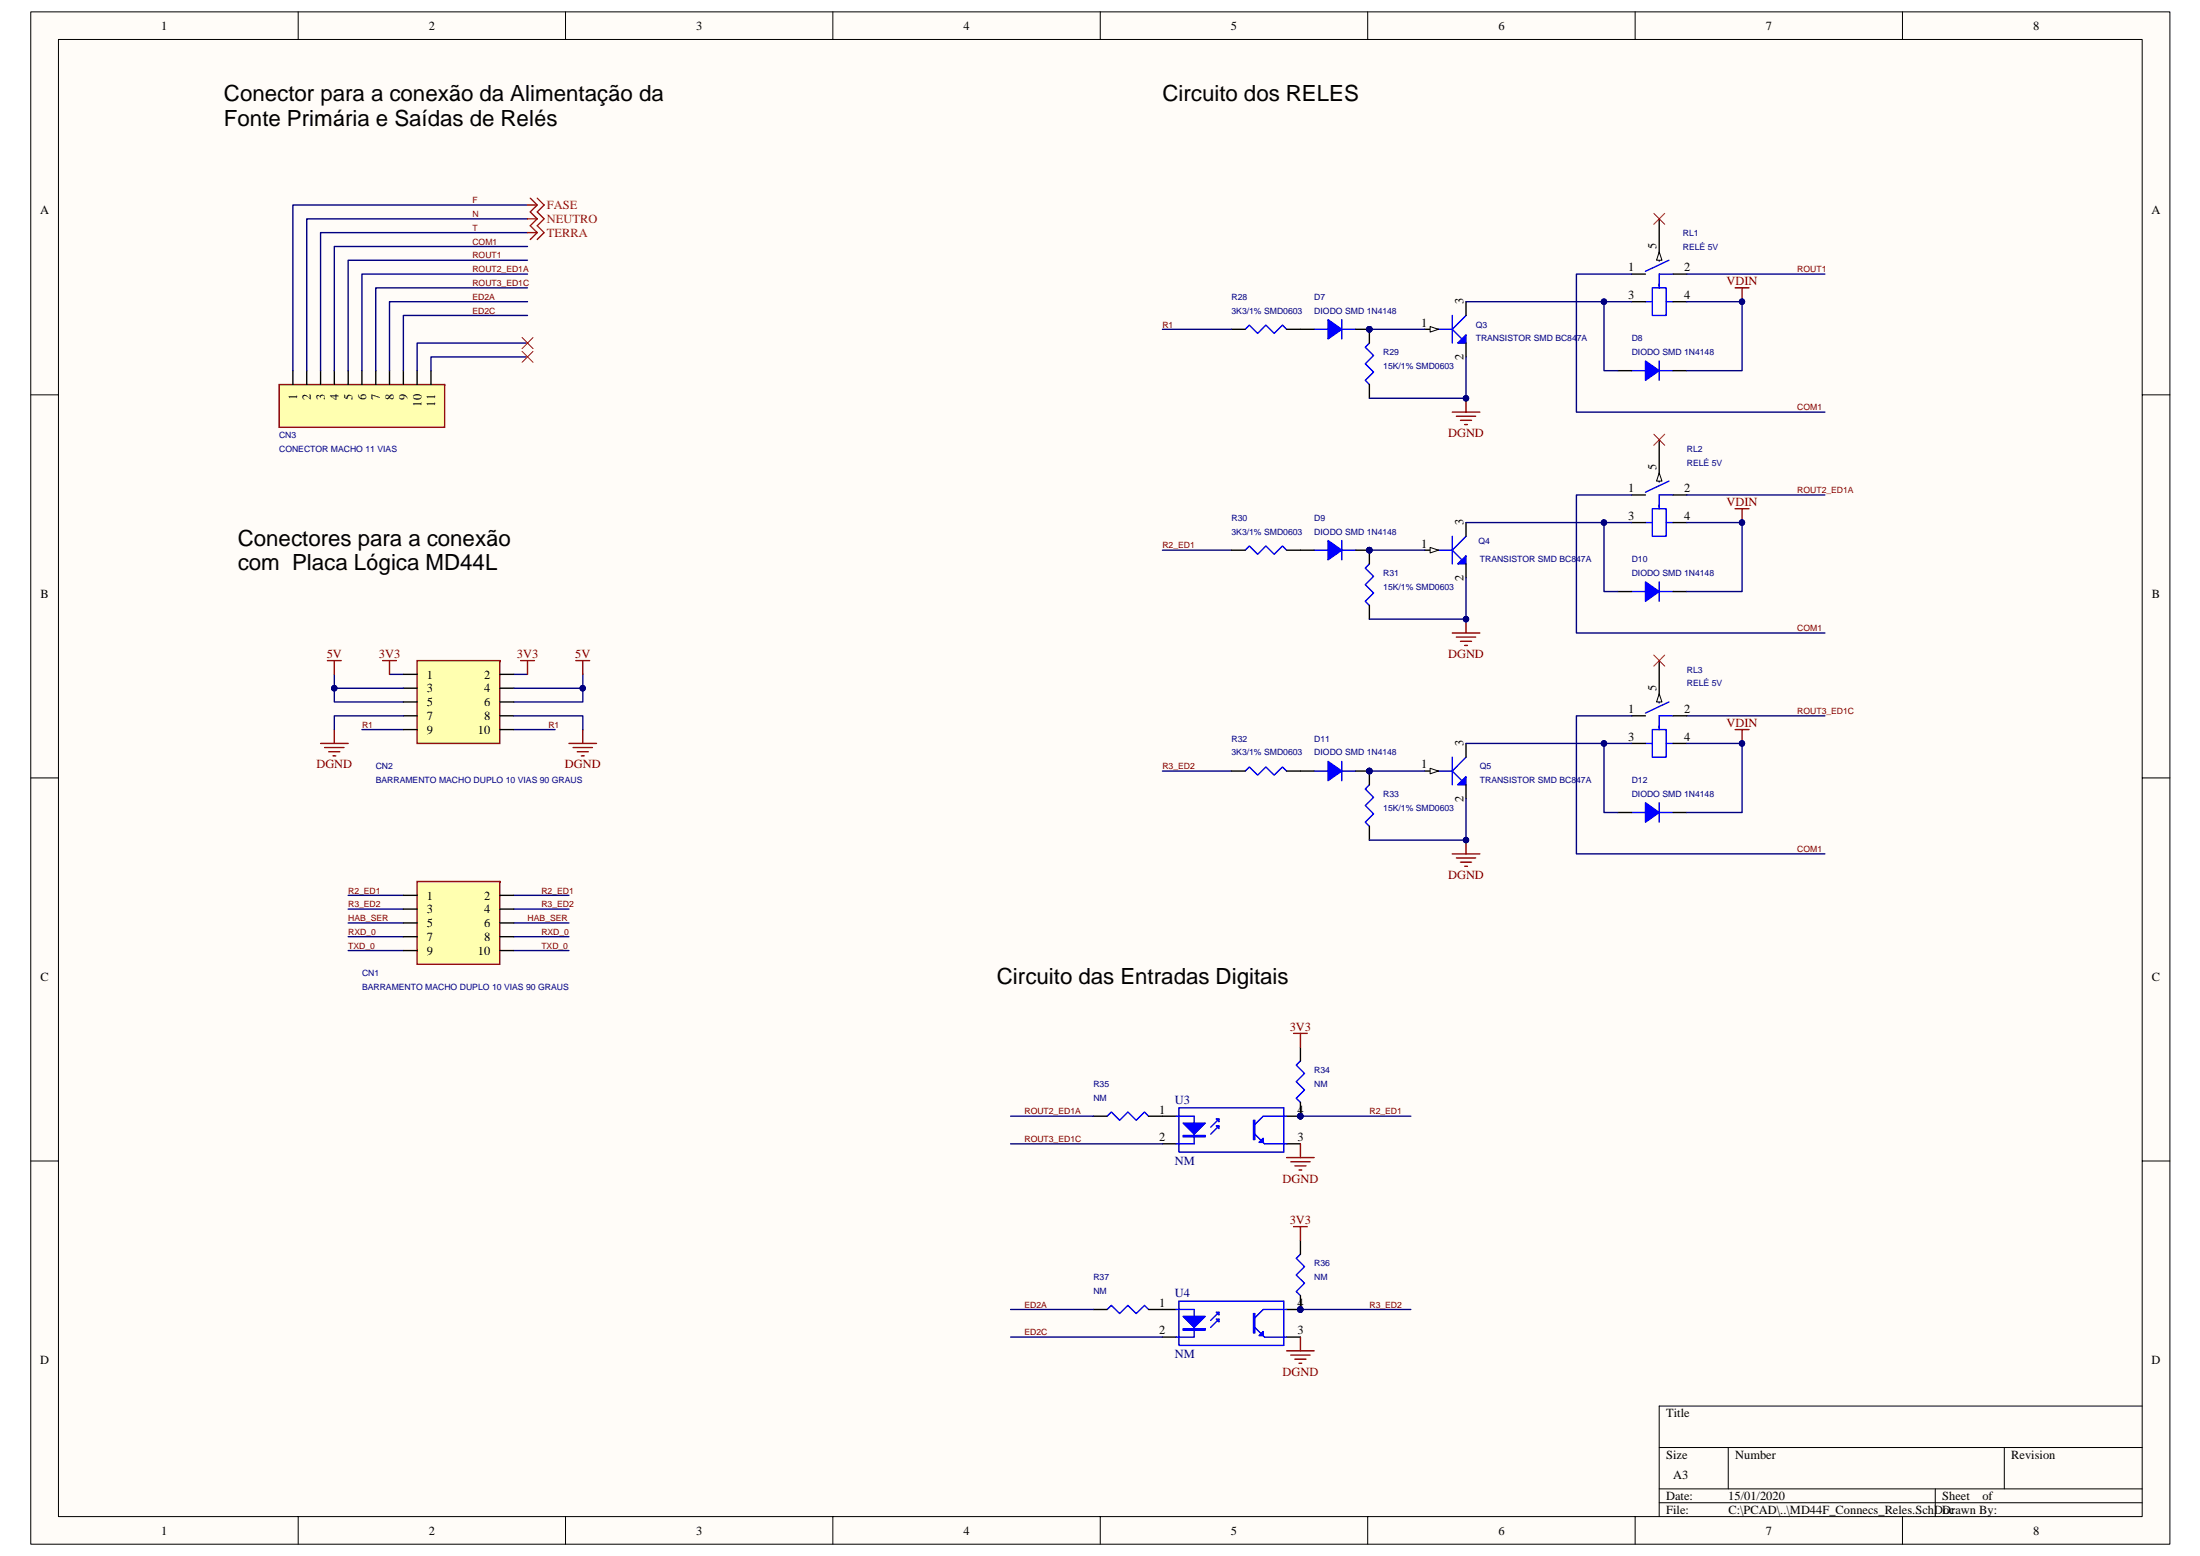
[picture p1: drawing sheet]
<svg xmlns="http://www.w3.org/2000/svg" width="420mm" height="297mm" viewBox="0 0 420 297" stroke-linecap="round" stroke-linejoin="round" font-family="sans-serif">
<path d="M5.9 2.3h408.5v292.5h-408.5z" fill="#fffcf8"/>
<path d="M5.9 2.3h408.5v292.5h-408.5z" fill="none" stroke="#000" stroke-width=".19"/>
<path d="M11.2 7.6h397.9v281.9h-397.9z" fill="#fffcf8"/>
<g fill="none" stroke="#000" stroke-width=".19">
<path d="M11.2 7.5h397.9v282h-397.9zM56.9 2.2v5.3M108 2.2v5.3M159.1 2.2v5.3M210.1 2.2v5.3M261.2 2.2v5.3M312.3 2.2v5.3M363.3 2.2v5.3M5.9 75.4h5.2M409.1 75.4h5.3M5.9 148.5h5.2M409.1 148.5h5.3"/>
<path d="M5.9 221.6h5.2M409.1 221.6h5.3M316.9 276.3h92.2M330.1 276.3v7.9M382.8 276.3v7.9M409.1 268.4h-92.2v21.1M56.9 289.5v5.3M108 289.5v5.3M159.1 289.5v5.3M210.1 289.5v5.3M261.2 289.5v5.3M312.3 289.5v5.3"/>
<path d="M316.9 284.2h92.2M316.9 286.9h92.2M363.3 289.5v5.3M369.6 284.2v5.3"/>
</g>
<path d="M222 105h13.2M322.1 136.7h26.4M222 147.2h13.2" fill="none" stroke="#000080" stroke-width=".26"/>
<path d="M261.5 65.5l-.8 .8 1.6 1.6-1.6 1.5 1.6 1.6-1.6 1.6 .8 .8M311.6 155.1h2.7M316.9 153.2v3.8M316.9 155.1h2.6" fill="none" stroke="#00f" stroke-width=".26"/>
<path d="M261.5 62.9v2.6M261.5 73.4v2.6" fill="none" stroke="#000" stroke-width=".26"/>
<circle cx="261.5" cy="62.9" r=".52" fill="#000080" stroke="#000080" stroke-width=".19"/>
<path d="M314.3 153.2l2.6 1.9-2.6 1.9z" fill="#00f"/>
<path d="M251 147.2h2.6M256.3 145.4v3.6M256.3 147.2h2.6M314.3 153.2l2.6 1.9-2.6 1.9z" fill="none" stroke="#00f" stroke-width=".26"/>
<path d="M309 155.1h2.6M319.5 155.1h2.6" fill="none" stroke="#000" stroke-width=".26"/>
<path d="M253.6 145.4l2.7 1.8-2.7 1.8z" fill="#00f"/>
<path d="M315.6 139.3h2.6v5.2h-2.6zM316.9 134h.1M318.7 134l-4.4 2.1M319.5 136.7h-2.6v2.6M237.8 147.2l.8-.8 1.6 1.6 1.6-1.6 1.5 1.6 1.6-1.6 .8 .8M253.6 145.4l2.7 1.8-2.7 1.8zM261.5 149.8l-.8 .8 1.6 1.6-1.6 1.6 1.6 1.6-1.6 1.6 .8 .7M314.3 141.9h1.3M318.2 141.9h1.3" fill="none" stroke="#00f" stroke-width=".26"/>
<path d="M311.6 136.7h2.7M316.9 126.1v7.9M319.5 136.7h2.6M235.2 147.2h2.6M245.7 147.2h5.3M258.9 147.2h2.6v2.6M261.5 157.7v2.7M311.6 141.9h2.7M319.5 141.9h2.6" fill="none" stroke="#000" stroke-width=".26"/>
<circle cx="261.5" cy="147.2" r=".52" fill="#000080" stroke="#000080" stroke-width=".19"/>
<path d="M316.9 132.4l.5 1.6h-1z" fill="#fffcf8"/>
<path d="M316.9 132.4l.5 1.6h-1z" fill="none" stroke="#000" stroke-width=".19"/>
<path d="M251 62.9h2.6M256.3 61v3.7M256.3 62.9h2.6" fill="none" stroke="#00f" stroke-width=".26"/>
<path d="M253.6 61l2.7 1.9-2.7 1.8z" fill="#00f"/>
<path d="M253.6 61l2.7 1.9-2.7 1.8z" fill="none" stroke="#00f" stroke-width=".26"/>
<path d="M248.4 62.9h2.6M258.9 62.9h2.6" fill="none" stroke="#000" stroke-width=".26"/>
<circle cx="261.5" cy="62.9" r=".52" fill="#000080" stroke="#000080" stroke-width=".19"/>
<path d="M280 63.9v1.6h-1.6z" fill="#00f"/>
<path d="M274.7 62.9h2.7M277.4 60.2v5.3M280 60.2l-2.6 2.7 1.8 1.8M280 63.9v1.6h-1.6z" fill="none" stroke="#00f" stroke-width=".26"/>
<path d="M280 57.6v2.6M272.1 62.9h2.6" fill="none" stroke="#000" stroke-width=".26"/>
<path d="M273.1 62.3l1.6 .6-1.6 .5z" fill="#fffcf8"/>
<path d="M273.1 62.3l1.6 .6-1.6 .5z" fill="none" stroke="#000" stroke-width=".19"/>
<path d="M311.6 52.3h2.7M311.6 57.6h2.7M316.9 41.8v7.9M319.5 52.3h2.6M319.5 57.6h2.6M280 65.5v2.6" fill="none" stroke="#000" stroke-width=".26"/>
<path d="M314.3 57.6h1.3M315.6 54.9h2.6v5.3h-2.6zM316.9 49.7h.1M318.2 57.6h1.3M318.7 49.7l-4.4 2.1M319.5 52.3h-2.6v2.6" fill="none" stroke="#00f" stroke-width=".26"/>
<path d="M316.9 48.1l.5 1.6h-1z" fill="#fffcf8"/>
<path d="M316.9 48.1l.5 1.6h-1z" fill="none" stroke="#000" stroke-width=".19"/>
<path d="M311.6 70.8h2.7M316.9 68.9v3.7M316.9 70.8h2.6" fill="none" stroke="#00f" stroke-width=".26"/>
<path d="M314.3 68.9l2.6 1.9-2.6 1.8z" fill="#00f"/>
<path d="M314.3 68.9l2.6 1.9-2.6 1.8z" fill="none" stroke="#00f" stroke-width=".26"/>
<path d="M309 70.8h2.6M319.5 70.8h2.6" fill="none" stroke="#000" stroke-width=".26"/>
<path d="M278.4 149.8l1.6-1.5v1.5z" fill="#00f"/>
<path d="M274.7 147.2h2.7M277.4 144.5v5.3M278.4 149.8l1.6-1.5v1.5zM280 144.5l-2.6 2.7 1.8 1.8" fill="none" stroke="#00f" stroke-width=".26"/>
<path d="M272.1 147.2h2.6M280 141.9v2.6" fill="none" stroke="#000" stroke-width=".26"/>
<path d="M273.1 146.7l1.6 .5-1.6 .5z" fill="#fffcf8"/>
<path d="M273.1 146.7l1.6 .5-1.6 .5z" fill="none" stroke="#000" stroke-width=".19"/>
<path d="M235.2 105h2.6M245.7 105h2.7M261.5 105v2.7M261.5 115.6v2.6M280 149.8v2.7" fill="none" stroke="#000" stroke-width=".26"/>
<path d="M237.8 105l.8-.8 1.6 1.6 1.6-1.6 1.5 1.6 1.6-1.6 .8 .8M251 105h2.6M256.3 103.2v3.7M256.3 105h2.6M261.5 107.7l-.8 .8 1.6 1.5-1.6 1.6 1.6 1.6-1.6 1.6 .8 .8" fill="none" stroke="#00f" stroke-width=".26"/>
<circle cx="261.5" cy="105" r=".52" fill="#000080" stroke="#000080" stroke-width=".19"/>
<path d="M253.6 103.2l2.7 1.8-2.7 1.9z" fill="#00f"/>
<path d="M253.6 103.2l2.7 1.8-2.7 1.9z" fill="none" stroke="#00f" stroke-width=".26"/>
<path d="M248.4 105h2.6M258.9 105h2.6" fill="none" stroke="#000" stroke-width=".26"/>
<circle cx="261.5" cy="105" r=".52" fill="#000080" stroke="#000080" stroke-width=".19"/>
<path d="M278.4 107.7l1.6-1.6v1.6z" fill="#00f"/>
<path d="M274.7 105h2.7M277.4 102.4v5.3M278.4 107.7l1.6-1.6v1.6zM280 102.4l-2.6 2.6 1.8 1.9" fill="none" stroke="#00f" stroke-width=".26"/>
<path d="M280 99.8v2.6M272.1 105h2.6" fill="none" stroke="#000" stroke-width=".26"/>
<path d="M273.1 104.5l1.6 .5-1.6 .6z" fill="#fffcf8"/>
<path d="M273.1 104.5l1.6 .5-1.6 .6z" fill="none" stroke="#000" stroke-width=".19"/>
<path d="M235.2 62.9h2.6M245.7 62.9h2.7M311.6 94.5h2.7M311.6 99.8h2.7M316.9 83.9v7.9M319.5 94.5h2.6M319.5 99.8h2.6M280 107.7v2.6" fill="none" stroke="#000" stroke-width=".26"/>
<path d="M237.8 62.9l.8-.8 1.6 1.5 1.6-1.5 1.5 1.5 1.6-1.5 .8 .8M314.3 99.8h1.3M315.6 97.1h2.6v5.3h-2.6zM316.9 91.8h.1M318.2 99.8h1.3M318.7 91.8l-4.4 2.2M319.5 94.5h-2.6v2.6" fill="none" stroke="#00f" stroke-width=".26"/>
<path d="M316.9 90.3l.5 1.5h-1z" fill="#fffcf8"/>
<path d="M316.9 90.3l.5 1.5h-1z" fill="none" stroke="#000" stroke-width=".19"/>
<path d="M311.6 112.9h2.7M316.9 111.1v3.7M316.9 112.9h2.6" fill="none" stroke="#00f" stroke-width=".26"/>
<path d="M314.3 111.1l2.6 1.8-2.6 1.9z" fill="#00f"/>
<path d="M314.3 111.1l2.6 1.8-2.6 1.9z" fill="none" stroke="#00f" stroke-width=".26"/>
<path d="M309 112.9h2.6M319.5 112.9h2.6" fill="none" stroke="#000" stroke-width=".26"/>
<g fill="none" stroke="#800000" stroke-width=".26">
<path d="M331.4 54.9h2.6M332.7 54.9v2.7M331.4 97.1h2.6M332.7 97.1v2.7M280 118.2v2.6M277.4 120.8h5.2M278.1 121.6h3.7M278.9 122.4h2.1M279.7 123.2h.6M277.4 163h5.2M278.1 163.8h3.7M278.9 164.6h2.1"/>
<path d="M279.7 165.4h.6M280 160.4v2.6"/>
</g>
<g fill="#000080" stroke="#000080" stroke-width=".19">
<circle cx="332.7" cy="57.6" r=".52"/>
<circle cx="280" cy="118.2" r=".52"/>
<circle cx="332.7" cy="99.8" r=".52"/>
<circle cx="280" cy="160.4" r=".52"/>
<circle cx="261.5" cy="105" r=".52"/>
<circle cx="306.3" cy="99.8" r=".52"/>
<circle cx="111.3" cy="131.4" r=".52"/>
<circle cx="63.8" cy="131.4" r=".53"/>
</g>
<g fill="none" stroke="#000080" stroke-width=".26">
<path d="M222 62.9h13.2M306.3 99.8v13.1h2.7M261.5 105h10.6M63.8 128.7v5.3h13.2M69.1 139.3h7.9M74.4 128.7h2.6M98.1 139.3h7.9M98.1 128.7h2.6M111.3 128.7v5.3h-13.2M66.5 170.9h10.5M66.5 173.5h10.5M66.5 176.2h10.5"/>
<path d="M66.5 178.8h10.5M98.1 170.9h10.6M98.1 173.5h10.6M98.1 176.2h10.6M98.1 178.8h10.6M66.5 181.5h10.5M98.1 181.5h10.6"/>
</g>
<path d="M79.7 168.3v15.8h15.8v-15.8z" fill-rule="evenodd" fill="#ffffb0" stroke="#800000" stroke-width=".26"/>
<path d="M77 170.9h2.7M77 173.5h2.7M77 176.2h2.7M77 178.8h2.7M95.5 170.9h2.6M95.5 173.5h2.6M95.5 176.2h2.6M95.5 178.8h2.6M77 181.5h2.7M95.5 181.5h2.6" fill="none" stroke="#000" stroke-width=".26"/>
<path d="M79.7 126.1v15.8h15.8v-15.8z" fill-rule="evenodd" fill="#ffffb0" stroke="#800000" stroke-width=".26"/>
<path d="M77 128.7h2.7M77 131.4h2.7M77 134h2.7M77 136.7h2.7M77 139.3h2.7M95.5 128.7h2.6M95.5 131.4h2.6M95.5 134h2.6M95.5 136.7h2.6M95.5 139.3h2.6" fill="none" stroke="#000" stroke-width=".26"/>
<g fill="none" stroke="#800000" stroke-width=".26">
<path d="M277.4 78.7h5.2M278.1 79.5h3.7M280 76v2.7M278.9 80.2h2.1M279.7 81h.6M62.5 126.1h2.7M63.8 126.1v2.6M63.8 139.3v2.6M73.1 126.1h2.6M74.4 126.1v2.6M99.4 126.1h2.7M100.7 126.1v2.6"/>
<path d="M110 126.1h2.6M111.3 126.1v2.6M111.3 139.3v2.6M331.4 139.3h2.6M332.7 139.3v2.6M61.2 141.9h5.3M62 142.7h3.7M62.8 143.5h2.1M63.6 144.3h.5M108.7 141.9h5.2M109.4 142.7h3.7M110.2 143.5h2.1"/>
<path d="M111 144.3h.6"/>
</g>
<g fill="none" stroke="#000080" stroke-width=".26">
<path d="M280 57.6h31.6M306.3 57.6v13.2h2.7M311.6 52.3h-10.5v26.4h47.4M322.1 57.6h10.6v13.2h-10.6M322.1 52.3h26.4M261.5 62.9h10.6M280 68.1v7.9h-18.5M280 99.8h31.6M311.6 94.5h-10.5v26.3h47.4M322.1 99.8h10.6v13.1h-10.6M322.1 94.5h26.4M280 110.3v7.9h-18.5"/>
<path d="M77 136.7h-13.2v2.6M98.1 136.7h13.2v2.6M311.6 136.7h-10.5v26.3h47.4M280 152.5v7.9h-18.5M280 141.9h31.6M306.3 141.9v13.2h2.7M322.1 141.9h10.6v13.2h-10.6"/>
</g>
<g fill="#000080" stroke="#000080" stroke-width=".19">
<circle cx="280" cy="76" r=".52"/>
<circle cx="261.5" cy="62.9" r=".52"/>
<circle cx="306.3" cy="57.6" r=".52"/>
<circle cx="332.7" cy="57.6" r=".52"/>
<circle cx="280" cy="118.2" r=".52"/>
<circle cx="306.3" cy="99.8" r=".52"/>
<circle cx="332.7" cy="99.8" r=".52"/>
<circle cx="306.3" cy="141.9" r=".52"/>
<circle cx="332.7" cy="141.9" r=".52"/>
<circle cx="280" cy="160.4" r=".52"/>
</g>
<path d="M53.3 73.4v8.2h31.6v-8.2z" fill-rule="evenodd" fill="#ffffb0" stroke="#800000" stroke-width=".26"/>
<g fill="none" stroke="#000" stroke-width=".26">
<path d="M55.9 70.8v2.6M58.6 70.8v2.6M61.2 70.8v2.6M63.8 70.8v2.6M66.5 70.8v2.6M69.1 70.8v2.6M71.8 70.8v2.6M74.4 70.8v2.6M77 70.8v2.6M79.7 70.8v2.6M82.3 70.8v2.6M248.4 199.9v2.6"/>
<path d="M208.8 213.1h2.6M219.4 213.1h2.6M248.4 210.4v2.7M248.4 236.8v2.6M208.8 250h2.6M219.4 250h5.2M222 255.2h2.6M245.7 255.2h2.7M248.4 247.3v2.7h-2.7"/>
</g>
<path d="M100.7 39.1h-44.8v31.7M100.7 44.4h-39.5v26.4M100.7 41.8h-42.1v29M100.7 49.7h-34.2v21.1M100.7 52.3h-31.6v18.5M100.7 47.1h-36.9v23.7M100.7 54.9h-28.9v15.9M100.7 57.6h-26.3v13.2M100.7 68.1h-18.4v2.7M100.7 60.2h-23.7v10.6M100.7 65.5h-21v5.3" fill="none" stroke="#000080" stroke-width=".26"/>
<path d="M99.7 64.4l2.1 2.1M99.7 67.1l2.1 2.1M101.8 64.4l-2.1 2.1M101.8 67.1l-2.1 2.1" fill="none" stroke="#f00" stroke-width=".19"/>
<path d="M100.7 39.1h1.9M101.3 37.8l1.3 1.3M102.6 39.1l-1.3 1.3 1.3 1.4M102.6 37.8l1.3 1.3-1.3 1.3 1.3 1.4-1.3 1.3 1.3 1.3-1.3 1.3M100.7 41.8h1.9M100.7 44.4h1.9M102.6 41.8l-1.3 1.3 1.3 1.3M102.6 44.4l-1.3 1.3" fill="none" stroke="#f00" stroke-width=".26"/>
<path d="M211.4 213.1l.8-.8 1.6 1.6 1.6-1.6 1.6 1.6 1.6-1.6 .8 .8M248.4 202.5l-.8 .8 1.5 1.6-1.5 1.6 1.5 1.6-1.5 1.6 .8 .7M248.4 239.4l-.8 .8 1.5 1.6-1.5 1.6 1.5 1.6-1.5 1.5 .8 .8M211.4 250l.8-.8 1.6 1.6 1.6-1.6 1.6 1.6 1.6-1.6 .8 .8M224.6 250h3.5v5.2h-3.5M225.2 248.4h20v8.4h-20zM232.8 251.8l-1.6 1.6M232.8 250.5l-1.6 1.6M239.7 253.4l1.8 1.8h4.2M245.7 250h-4.5l-1.5 1.6" fill="none" stroke="#00f" stroke-width=".26"/>
<g fill="#000080" stroke="#000080" stroke-width=".19">
<circle cx="248.3" cy="250" r=".52"/>
<circle cx="248.3" cy="213.1" r=".52"/>
</g>
<path d="M225.9 251.3h4.3l-2.1 2.1z" fill="#00f"/>
<path d="M225.9 251.3h4.3l-2.1 2.1zM225.9 253.7h4.3v.2h-4.3z" fill="none" stroke="#00f" stroke-width=".26"/>
<path d="M225.9 253.8h4.3" fill="none" stroke="#00f" stroke-width=".28"/>
<path d="M232.3 250.5h.5v.5z" fill="#00f"/>
<path d="M232.3 250.5h.5v.5z" fill="none" stroke="#00f" stroke-width=".26"/>
<path d="M232.3 251.8h.5v.5z" fill="#00f"/>
<path d="M232.3 251.8h.5v.5zM239.4 250.8h.3v3.7h-.3z" fill="none" stroke="#00f" stroke-width=".26"/>
<path d="M239.5 250.8v3.7" fill="none" stroke="#00f" stroke-width=".28"/>
<path d="M240.4 255l.8-.8v.8z" fill="#00f"/>
<path d="M224.6 213.1h3.5v5.3h-3.5M225.2 211.5h20v8.4h-20zM232.8 214.9l-1.6 1.6M232.8 213.6l-1.6 1.6M239.7 216.5l1.8 1.9h4.2M245.7 213.1h-4.5l-1.5 1.6M240.4 255l.8-.8v.8z" fill="none" stroke="#00f" stroke-width=".26"/>
<g fill="#000080" stroke="#000080" stroke-width=".19">
<circle cx="248.3" cy="250" r=".52"/>
<circle cx="248.3" cy="213.1" r=".52"/>
</g>
<path d="M222 213.1h2.6M222 218.4h2.6M245.7 213.1h2.7M245.7 218.4h2.7" fill="none" stroke="#000" stroke-width=".26"/>
<path d="M225.9 214.4h4.3l-2.1 2.1z" fill="#00f"/>
<path d="M225.9 214.4h4.3l-2.1 2.1zM225.9 216.8h4.3v.2h-4.3z" fill="none" stroke="#00f" stroke-width=".26"/>
<path d="M225.9 216.9h4.3" fill="none" stroke="#00f" stroke-width=".25"/>
<path d="M232.3 213.6h.5v.5z" fill="#00f"/>
<path d="M232.3 213.6h.5v.5z" fill="none" stroke="#00f" stroke-width=".26"/>
<path d="M232.3 214.9h.5v.6z" fill="#00f"/>
<path d="M232.3 214.9h.5v.6zM239.4 213.9h.3v3.7h-.3z" fill="none" stroke="#00f" stroke-width=".26"/>
<path d="M239.5 213.9v3.7" fill="none" stroke="#00f" stroke-width=".28"/>
<path d="M240.4 218.1l.8-.8v.8z" fill="#00f"/>
<path d="M240.4 218.1l.8-.8v.8z" fill="none" stroke="#00f" stroke-width=".26"/>
<g fill="#000080" stroke="#000080" stroke-width=".19">
<circle cx="248.3" cy="213.1" r=".52"/>
<circle cx="248.3" cy="250" r=".52"/>
<circle cx="261.5" cy="147.2" r=".52"/>
<circle cx="63.8" cy="131.4" r=".53"/>
<circle cx="111.3" cy="131.4" r=".52"/>
</g>
<path d="M63.8 131.4h13.2M98.1 131.4h13.2M261.5 147.2h10.6M193 213.1h15.8M193 218.4h29M248.4 213.1h21M193 250h15.8M193 255.2h29M248.4 250h21" fill="none" stroke="#000080" stroke-width=".26"/>
<g fill="none" stroke="#800000" stroke-width=".26">
<path d="M247 197.3h2.7M248.4 197.3v2.6M248.4 218.4v2.6M245.7 221h5.3M246.5 221.8h3.7M247 234.2h2.7M247.3 222.6h2.1M248.1 223.4h.5M248.4 234.2v2.6M245.7 257.9h5.3M246.5 258.7h3.7M247.3 259.5h2.1"/>
<path d="M248.4 255.2v2.7M248.1 260.2h.5"/>
</g>
<path d="M315.8 40.7l2.1 2.1M317.9 40.7l-2.1 2.1M315.8 82.9l2.1 2.1M317.9 82.9l-2.1 2.1M315.8 125.1l2.1 2.1M317.9 125.1l-2.1 2.1" fill="none" stroke="#f00" stroke-width=".19"/>
<g font-size="4.3">
<text x="42.8" y="19.3">Conector para a conexão da Alimentação da</text>
<text x="222" y="19.3">Circuito dos RELES</text>
<text x="42.8" y="24">Fonte Primária e Saídas de Relés</text>
<text x="45.4" y="104.1">Conectores para a conexão</text>
<text x="45.4" y="108.9">com Placa Lógica MD44L</text>
<text x="190.4" y="187.9">Circuito das Entradas Digitais</text>
</g>
<g font-size="2.4">
<text x="30.8" y="5.7">1</text>
<text x="81.9" y="5.7">2</text>
<text x="133" y="5.7">3</text>
<text x="184" y="5.7">4</text>
<text x="235.1" y="5.7">5</text>
<text x="286.2" y="5.7">6</text>
<text x="337.2" y="5.7">7</text>
<text x="388.3" y="5.7">8</text>
<text x="7.7" y="40.9">A</text>
<text x="410.9" y="40.9">A</text>
<text x="316.4" y="47.6" transform="rotate(-90 316.4 47.6)">5</text>
<text x="311" y="51.8">1</text>
<text x="321.6" y="51.8">2</text>
<text x="279.5" y="58.1" transform="rotate(-90 279.5 58.1)">3</text>
<text x="311" y="57.1">3</text>
<text x="321.6" y="57.1">4</text>
<text x="271.4" y="62.4">1</text>
<text x="279.5" y="68.8" transform="rotate(-90 279.5 68.8)">2</text>
<text x="56.8" y="76.5" transform="rotate(-90 56.8 76.5)">1</text>
<text x="59.4" y="76.5" transform="rotate(-90 59.4 76.5)">2</text>
<text x="62" y="76.5" transform="rotate(-90 62 76.5)">3</text>
<text x="64.7" y="76.5" transform="rotate(-90 64.7 76.5)">4</text>
<text x="67.3" y="76.5" transform="rotate(-90 67.3 76.5)">5</text>
<text x="69.9" y="76.5" transform="rotate(-90 69.9 76.5)">6</text>
<text x="72.6" y="76.5" transform="rotate(-90 72.6 76.5)">7</text>
<text x="75.2" y="76.5" transform="rotate(-90 75.2 76.5)">8</text>
<text x="77.8" y="76.5" transform="rotate(-90 77.8 76.5)">9</text>
<text x="80.5" y="77.6" transform="rotate(-90 80.5 77.6)">10</text>
<text x="83.1" y="77.6" transform="rotate(-90 83.1 77.6)">11</text>
<text x="316.4" y="89.7" transform="rotate(-90 316.4 89.7)">5</text>
<text x="311" y="94">1</text>
<text x="321.6" y="94">2</text>
<text x="279.5" y="100.3" transform="rotate(-90 279.5 100.3)">3</text>
<text x="311" y="99.3">3</text>
<text x="321.6" y="99.3">4</text>
<text x="271.4" y="104.5">1</text>
<text x="279.5" y="111" transform="rotate(-90 279.5 111)">2</text>
<text x="7.7" y="114.1">B</text>
<text x="411" y="114.1">B</text>
<text x="81.5" y="129.6">1</text>
<text x="92.4" y="129.6">2</text>
<text x="316.4" y="131.9" transform="rotate(-90 316.4 131.9)">5</text>
<text x="81.5" y="132.2">3</text>
<text x="81.5" y="134.8">5</text>
<text x="81.5" y="137.5">7</text>
<text x="92.4" y="132.2">4</text>
<text x="92.4" y="134.8">6</text>
<text x="92.4" y="137.5">8</text>
<text x="311" y="136.1">1</text>
<text x="321.6" y="136.1">2</text>
<text x="81.5" y="140.1">9</text>
<text x="91.3" y="140.1">10</text>
<text x="279.5" y="142.5" transform="rotate(-90 279.5 142.5)">3</text>
<text x="311" y="141.4">3</text>
<text x="321.6" y="141.4">4</text>
<text x="271.4" y="146.7">1</text>
<text x="279.5" y="153.1" transform="rotate(-90 279.5 153.1)">2</text>
<text x="81.5" y="171.7">1</text>
<text x="92.4" y="171.7">2</text>
<text x="81.5" y="174.3">3</text>
<text x="81.5" y="177">5</text>
<text x="81.5" y="179.6">7</text>
<text x="92.4" y="174.3">4</text>
<text x="92.4" y="177">6</text>
<text x="92.4" y="179.6">8</text>
<text x="81.5" y="182.3">9</text>
<text x="91.3" y="182.3">10</text>
<text x="7.7" y="187.2">C</text>
<text x="411" y="187.2">C</text>
<text x="221.3" y="212.6">1</text>
<text x="247.8" y="212.6">4</text>
<text x="221.3" y="217.8">2</text>
<text x="247.8" y="217.8">3</text>
<text x="221.3" y="249.5">1</text>
<text x="247.8" y="249.5">4</text>
<text x="221.3" y="254.7">2</text>
<text x="247.8" y="254.7">3</text>
<text x="7.7" y="260.4">D</text>
<text x="410.9" y="260.4">D</text>
<text x="318.2" y="270.6">Title</text>
<text x="318.2" y="278.5">Size</text>
<text x="331.4" y="278.5">Number</text>
<text x="384.1" y="278.5">Revision</text>
<text x="318.2" y="286.4">Date:</text>
<text x="319.5" y="282.4">A3</text>
<text x="330.1" y="286.4">15/01/2020</text>
<text x="370.9" y="286.4">Sheet</text>
<text x="378.6" y="286.4">of</text>
<text x="30.8" y="292.9">1</text>
<text x="81.9" y="292.9">2</text>
<text x="133" y="292.9">3</text>
<text x="184" y="292.9">4</text>
<text x="235.1" y="292.9">5</text>
<text x="286.2" y="292.9">6</text>
<text x="318.2" y="289">File:</text>
<text x="330.1" y="289">C:\PCAD\..\MD44F_Connecs_Reles.SchDoc</text>
<text x="337.2" y="292.9">7</text>
<text x="370.9" y="289">Drawn By:</text>
<text x="388.3" y="292.9">8</text>
</g>
<g font-size="2.4" fill="#f00">
<text x="104.4" y="39.9">FASE</text>
<text x="104.4" y="42.6">NEUTRO</text>
<text x="104.4" y="45.2">TERRA</text>
</g>
<g font-size="2.4" fill="#800000">
<text x="329.7" y="54.4">VDIN</text>
<text x="276.6" y="83.4">DGND</text>
<text x="329.7" y="96.6">VDIN</text>
<text x="62.4" y="125.6">5V</text>
<text x="72.4" y="125.6">3V3</text>
<text x="98.7" y="125.6">3V3</text>
<text x="109.8" y="125.6">5V</text>
<text x="276.6" y="125.6">DGND</text>
<text x="329.7" y="138.8">VDIN</text>
<text x="60.4" y="146.7">DGND</text>
<text x="107.9" y="146.7">DGND</text>
<text x="276.6" y="167.8">DGND</text>
<text x="246.3" y="196.8">3V3</text>
<text x="244.9" y="225.7">DGND</text>
<text x="246.3" y="233.7">3V3</text>
<text x="244.9" y="262.7">DGND</text>
</g>
<g font-size="2.4" fill="#000080">
<text x="224.4" y="210.7">U3</text>
<text x="224.4" y="222.3">NM</text>
<text x="224.4" y="247.6">U4</text>
<text x="224.4" y="259.2">NM</text>
</g>
<g font-size="1.7" fill="#800000">
<text x="90.2" y="41.4">N</text>
<text x="90.2" y="38.8">F</text>
<text x="90.2" y="46.7">COM1</text>
<text x="90.2" y="44.1">T</text>
<text x="90.2" y="49.3">ROUT1</text>
<text x="90.2" y="52">ROUT2_ED1A</text>
<text x="343.2" y="52">ROUT1</text>
<text x="90.2" y="54.6">ROUT3_ED1C</text>
<text x="90.2" y="57.3">ED2A</text>
<text x="90.2" y="59.9">ED2C</text>
<text x="222" y="62.5">R1</text>
<text x="343.2" y="78.3">COM1</text>
<text x="343.2" y="94.1">ROUT2_ED1A</text>
<text x="222" y="104.7">R2_ED1</text>
<text x="343.2" y="120.5">COM1</text>
<text x="343.2" y="136.3">ROUT3_ED1C</text>
<text x="69.1" y="138.9">R1</text>
<text x="104.7" y="138.9">R1</text>
<text x="222" y="146.9">R3_ED2</text>
<text x="343.2" y="162.7">COM1</text>
<text x="66.5" y="170.6">R2_ED1</text>
<text x="66.5" y="173.2">R3_ED2</text>
<text x="103.4" y="170.6">R2_ED1</text>
<text x="103.4" y="173.2">R3_ED2</text>
<text x="66.5" y="175.9">HAB_SER</text>
<text x="66.5" y="178.5">RXD_0</text>
<text x="100.8" y="175.9">HAB_SER</text>
<text x="103.4" y="178.5">RXD_0</text>
<text x="66.5" y="181.1">TXD_0</text>
<text x="103.4" y="181.1">TXD_0</text>
<text x="195.7" y="212.7">ROUT2_ED1A</text>
<text x="261.5" y="212.7">R2_ED1</text>
<text x="195.7" y="218">ROUT3_ED1C</text>
<text x="195.7" y="249.6">ED2A</text>
<text x="261.5" y="249.6">R3_ED2</text>
<text x="195.7" y="254.9">ED2C</text>
</g>
<g font-size="1.7" fill="#000080">
<text x="321.4" y="45.1">RL1</text>
<text x="321.4" y="47.8">RELÉ 5V</text>
<text x="235.2" y="57.3">R28</text>
<text x="235.2" y="59.9">3K3/1% SMD0603</text>
<text x="251" y="57.3">D7</text>
<text x="251" y="59.9">DIODO SMD 1N4148</text>
<text x="281.8" y="62.5">Q3</text>
<text x="281.8" y="65.2">TRANSISTOR SMD BC847A</text>
<text x="311.6" y="65.2">D8</text>
<text x="264.2" y="67.8">R29</text>
<text x="264.2" y="70.4">15K/1% SMD0603</text>
<text x="311.6" y="67.8">DIODO SMD 1N4148</text>
<text x="53.3" y="83.6">CN3</text>
<text x="53.3" y="86.2">CONECTOR MACHO 11 VIAS</text>
<text x="322.2" y="86.2">RL2</text>
<text x="322.2" y="88.9">RELÉ 5V</text>
<text x="235.2" y="99.4">R30</text>
<text x="251" y="99.4">D9</text>
<text x="235.2" y="102">3K3/1% SMD0603</text>
<text x="251" y="102">DIODO SMD 1N4148</text>
<text x="282.4" y="103.9">Q4</text>
<text x="282.6" y="107.3">TRANSISTOR SMD BC847A</text>
<text x="311.6" y="107.3">D10</text>
<text x="264.2" y="110">R31</text>
<text x="264.2" y="112.6">15K/1% SMD0603</text>
<text x="311.6" y="110">DIODO SMD 1N4148</text>
<text x="322.2" y="128.4">RL3</text>
<text x="322.2" y="131">RELÉ 5V</text>
<text x="235.2" y="141.6">R32</text>
<text x="251" y="141.6">D11</text>
<text x="71.8" y="146.9">CN2</text>
<text x="71.8" y="149.5">BARRAMENTO MACHO DUPLO 10 VIAS 90 GRAUS</text>
<text x="235.2" y="144.2">3K3/1% SMD0603</text>
<text x="251" y="144.2">DIODO SMD 1N4148</text>
<text x="282.6" y="146.9">Q5</text>
<text x="282.6" y="149.5">TRANSISTOR SMD BC847A</text>
<text x="311.6" y="149.5">D12</text>
<text x="264.2" y="152.1">R33</text>
<text x="264.2" y="154.7">15K/1% SMD0603</text>
<text x="311.6" y="152.1">DIODO SMD 1N4148</text>
<text x="69.1" y="186.4">CN1</text>
<text x="69.1" y="189">BARRAMENTO MACHO DUPLO 10 VIAS 90 GRAUS</text>
<text x="208.8" y="207.5">R35</text>
<text x="251" y="204.8">R34</text>
<text x="251" y="207.5">NM</text>
<text x="208.8" y="210.1">NM</text>
<text x="208.8" y="244.4">R37</text>
<text x="251" y="241.7">R36</text>
<text x="251" y="244.4">NM</text>
<text x="208.8" y="247">NM</text>
</g>
</svg>
